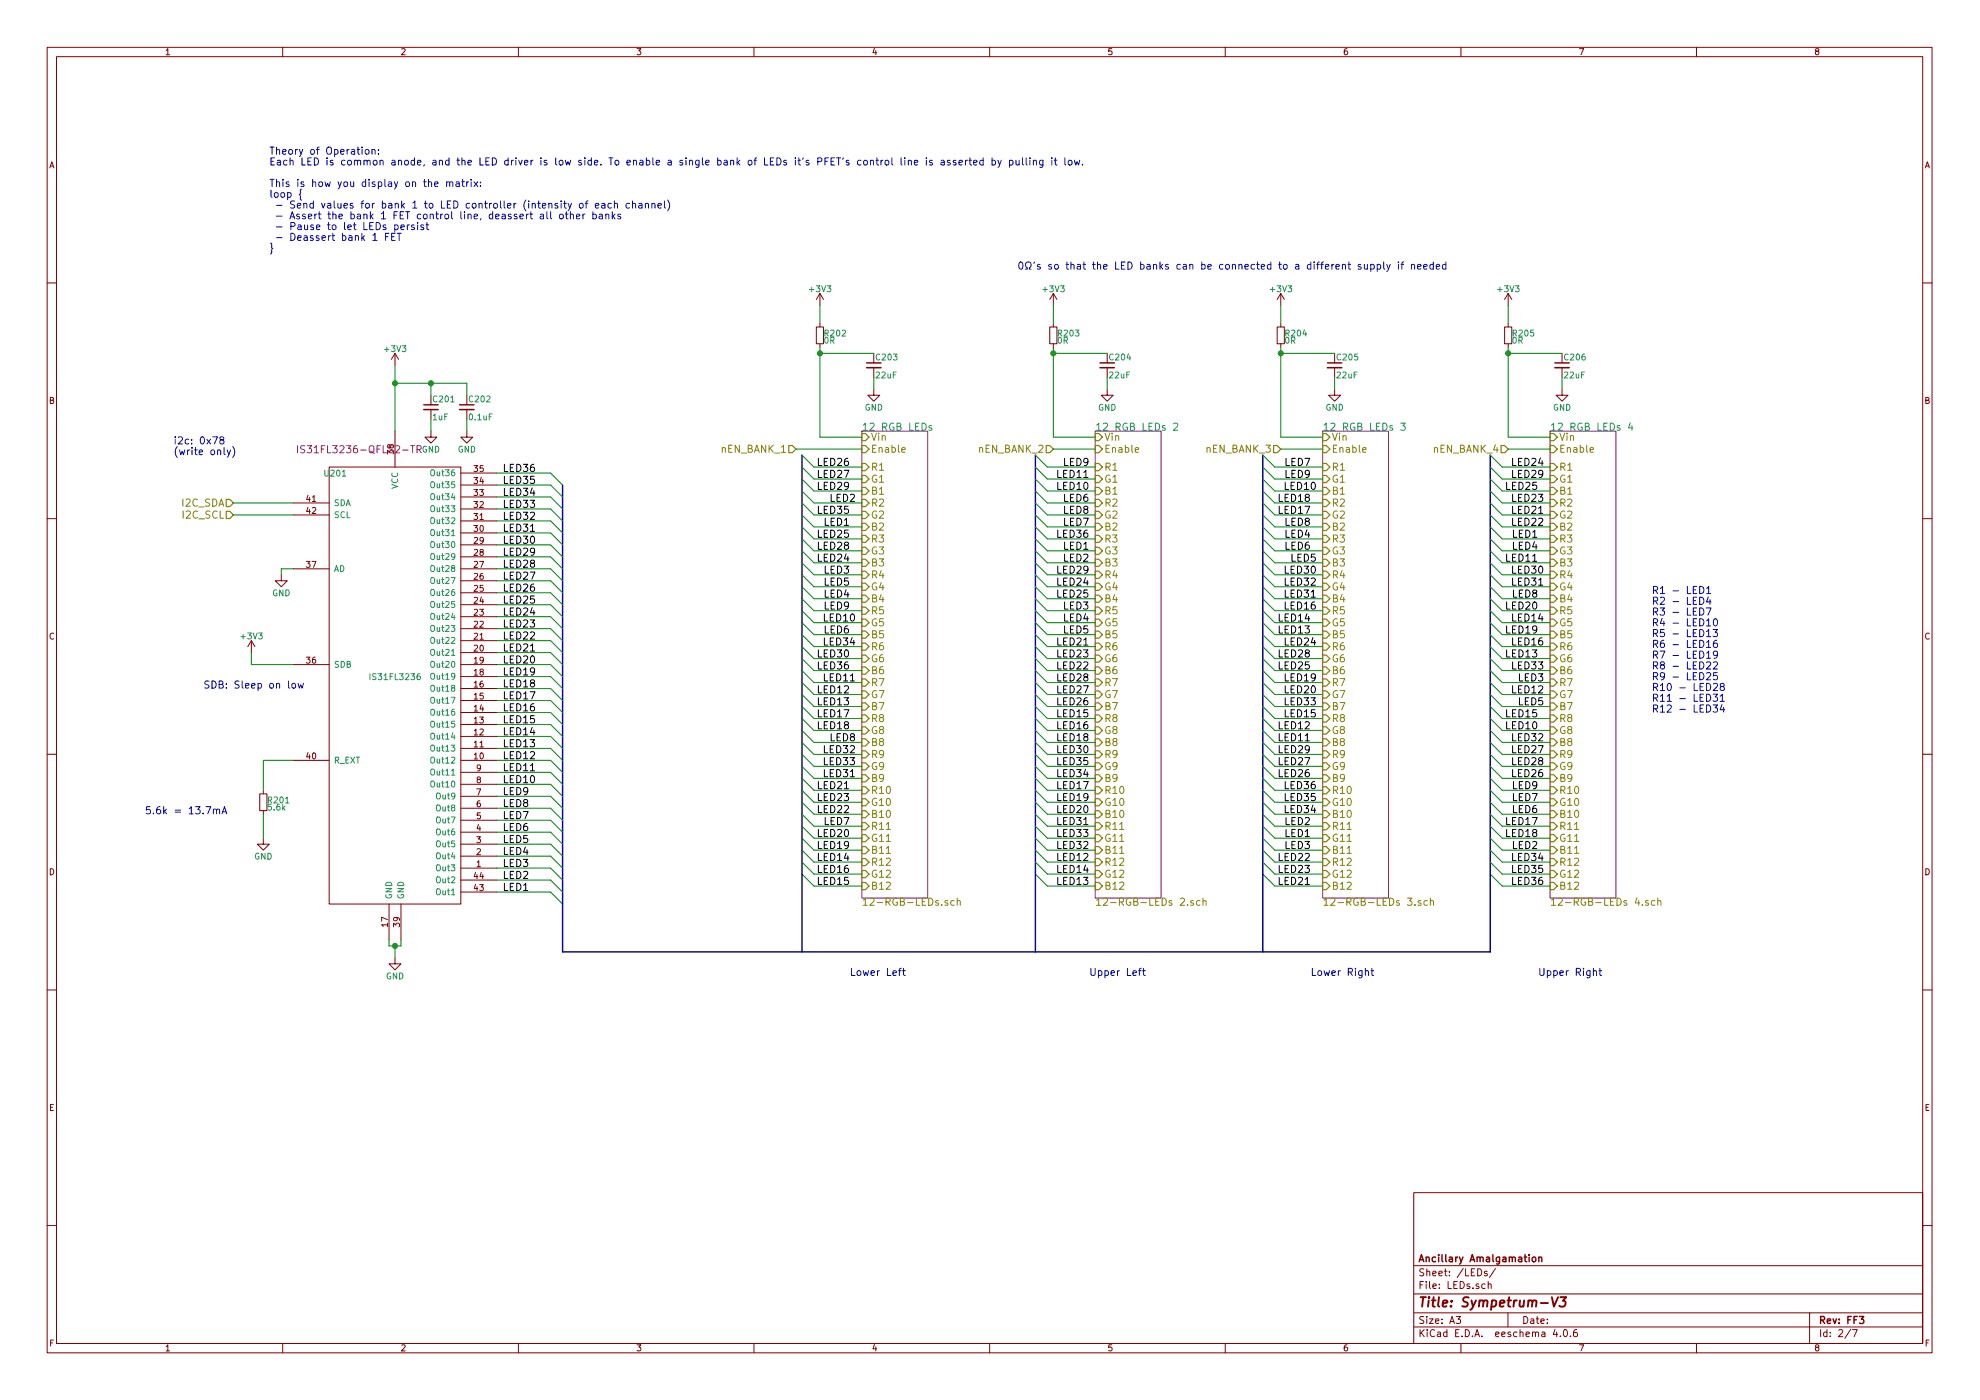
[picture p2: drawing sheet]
<svg xmlns="http://www.w3.org/2000/svg" width="420mm" height="297mm" viewBox="0 0 420 297" stroke-linecap="round" stroke-linejoin="round" font-family="sans-serif">
<g fill="none" stroke="#840000" stroke-width=".21">
<path d="M10 10h400v277h-400zM12 12h396v273.1h-396zM60 10v2M110 10v2M160 10v2M210 10v2M260 10v2M310 10v2M360 10v2M10 60h2M83.8 75l-.7 1.2M83.8 75v2.5"/>
<path d="M83.8 75l.8 1.2M173.2 69.4h1.6v3.5h-1.6zM174 62.3l-.8 1.2M174 62.3v2.5M174 68.6v.8M174 72.9v.8M174 62.3l.8 1.2M185.4 75v2M185.4 78v2M222.8 69.4h1.5v3.5h-1.5zM223.5 62.3l-.7 1.2M223.5 62.3v2.5"/>
<path d="M223.5 68.6v.8M223.5 72.9v.8M223.5 62.3l.8 1.2M234.9 75v2M234.9 78v2M271 69.4h1.5v3.5h-1.5zM271.8 62.3l-.8 1.2M271.8 62.3v2.5M271.8 68.6v.8M271.8 72.9v.8M271.8 62.3l.7 1.2M283.2 75v2"/>
<path d="M283.2 78v2M319.3 69.4h1.5v3.5h-1.5zM320 62.3l-.7 1.2M320 62.3v2.5M320 68.6v.8M320 72.9v.8M320 62.3l.8 1.2M331.5 75v2M331.5 78v2M408 60h2M69.8 99.1h28v92.7h-28zM83.8 91.5v7.6"/>
<path d="M91.4 91.5v1.2h1.3l-1.3 1.3-1.2-1.3h1.2M91.4 83.9v2M91.4 86.9v2M99.1 91.5v1.2h1.2l-1.2 1.3-1.3-1.3h1.3M99.1 83.9v2M99.1 86.9v2M185.4 82.6v1.3h1.3l-1.3 1.2-1.3-1.2h1.3M234.9 82.6v1.3h1.3l-1.3 1.2-1.2-1.2h1.2M283.2 82.6v1.3h1.3l-1.3 1.2-1.3-1.2h1.3M331.5 82.6v1.3h1.2l-1.2 1.2-1.3-1.2h1.3M10 110h2M62.2 106.7h7.6"/>
<path d="M62.2 109.3h7.6M97.8 113.1h7.6M97.8 110.5h7.6M97.8 108h7.6M97.8 105.4h7.6M97.8 102.9h7.6M97.8 100.4h7.6M97.8 118.1h7.6M97.8 115.6h7.6M408 110h2M53.3 135.9l-.7 1.3M53.3 135.9v2.6"/>
<path d="M53.3 135.9l.8 1.3M59.7 122v1.2h1.3l-1.3 1.3-1.3-1.3h1.3M62.2 120.7h7.6M97.8 138.5h7.6M97.8 135.9h7.6M97.8 133.4h7.6M97.8 130.8h7.6M97.8 128.3h7.6M97.8 125.8h7.6M97.8 123.2h7.6M97.8 120.7h7.6M62.2 141h7.6"/>
<path d="M97.8 158.8h7.6M97.8 156.2h7.6M97.8 153.7h7.6M97.8 151.2h7.6M97.8 148.6h7.6M97.8 146.1h7.6M97.8 141h7.6M97.8 143.5h7.6M10 160h2M55.1 168.4h1.5v3.6h-1.5zM55.9 177.8v1.3h1.2l-1.2 1.3-1.3-1.3h1.3M55.9 167.7v.7"/>
<path d="M55.9 172v.8M62.2 161.3h7.6M97.8 179.1h7.6M97.8 176.6h7.6M97.8 174h7.6M97.8 171.5h7.6M97.8 168.9h7.6M97.8 166.4h7.6M97.8 163.9h7.6M97.8 161.3h7.6M408 160h2M82.5 191.8v7.6"/>
<path d="M85.1 191.8v7.6M97.8 184.2h7.6M97.8 181.6h7.6M97.8 189.3h7.6M97.8 186.7h7.6M10 210h2M83.8 203.2v1.3h1.3l-1.3 1.3-1.3-1.3h1.3M408 210h2M300 253h108v32.1h-108zM10 260h2M300 278.5h108M300 274.5h108"/>
<path d="M300 268.5h108M309 279.3h.9l-.5 .6 .5 .1v.7l-.2 .1-.7-.1M315.1 272.5l-.4-.1-.3 .3 .1 .6 .2 .1 .4-.1M315.6 269.8l-.4-.1-.2 .2 .1 .2 .5 .2v.3h-.6M315.8 272.5l.2-.1 .4 .1v.9M315.8 271.9v1.5M317.3 269.1l-1.2 2M320 278.5v3M384 278.5v6.6M408 260h2M60 285.1v1.9M110 285.1v1.9"/>
<path d="M160 285.1v1.9M210 285.1v1.9M260 285.1v1.9M300 281.5h108M310 285.1v1.9M330 282l-.4 1.1h1M330.3 282.6v1M331.1 283.5v.1M331.9 282.3l.2-.2a.8 .8 0 0 1 .5 .8 .8 .8 0 0 1-.5 .7l-.4-.6zM333.2 283.5v.1M334.6 282.1l-.4 .1a1.11 1.11 0 0 0-.2 1.3l.5 .1 .2-.1v-.5l-.2-.3h-.5l-.1 .3M360 285.1v1.9"/>
<path d="M392.7 282l-1.2 2M393.1 282.1h1l-.7 1.5"/>
</g>
<path d="M183.9 77h3M233.4 77h3.1M281.7 77h3M329.9 77h3.1M89.9 85.9h3.1M97.5 85.9h3.1M325.2 266.8l.2-.1 .4 .1 .1 .6-.1 .2-.4 .1-.2-.1zM326.5 266.8l.2-.1 .4 .1 .1 .9M326.5 266.7v1M394.6 279.3h.9l-.5 .6 .4 .1v.7l-.2 .1-.6-.1" fill="none" stroke="#840000" stroke-width=".3"/>
<path d="M329.3 275.2l.4 2 .9-2M331.1 275.2h1.3l-.8 .8a.48 .48 0 0 1 .6 .4l-.2 .7-.8 .1-.3-.2" fill="none" stroke="#840000" stroke-width=".41"/>
<g fill="none" stroke="#848400" stroke-width=".25">
<path d="M167.4 94.5h.7l.8 .8-.8 .7h-.7zM182.9 94.5h.7l.8 .8-.8 .7h-.7zM182.9 92h.7l.8 .7-.8 .8h-.7zM182.9 98.3h.7l.8 .8-.8 .8h-.7zM222 94.5h.8l.7 .8-.7 .7h-.8zM232.4 94.5h.8l.7 .8-.7 .7h-.8zM232.4 92h.8l.7 .7-.7 .8h-.8zM232.4 98.3h.8l.7 .8-.7 .8h-.8zM270.3 94.5h.7l.8 .8-.8 .7h-.7zM280.7 94.5h.7l.8 .8-.8 .7h-.7zM280.7 92h.7l.8 .7-.8 .8h-.7zM280.7 98.3h.7l.8 .8-.8 .8h-.7z"/>
<path d="M318.5 94.5h.8l.7 .8-.7 .7h-.8zM328.9 94.5h.8l.8 .8-.8 .7h-.8zM328.9 92h.8l.8 .7-.8 .8h-.8zM328.9 98.3h.8l.8 .8-.8 .8h-.8zM48 106h.8l.7 .7-.7 .8h-.8zM48 108.5h.8l.7 .8-.7 .7h-.8zM182.9 100.9h.7l.8 .7-.8 .8h-.7zM182.9 103.4h.7l.8 .8-.8 .7h-.7zM182.9 106h.7l.8 .7-.8 .8h-.7zM182.9 108.5h.7l.8 .8-.8 .7h-.7zM182.9 111h.7l.8 .8-.8 .8h-.7zM182.9 113.6h.7l.8 .7-.8 .8h-.7z"/>
<path d="M182.9 116.1h.7l.8 .8-.8 .7h-.7zM182.9 118.7h.7l.8 .7-.8 .8h-.7zM232.4 100.9h.8l.7 .7-.7 .8h-.8zM232.4 103.4h.8l.7 .8-.7 .7h-.8zM232.4 106h.8l.7 .7-.7 .8h-.8zM232.4 108.5h.8l.7 .8-.7 .7h-.8zM232.4 111h.8l.7 .8-.7 .8h-.8zM232.4 113.6h.8l.7 .7-.7 .8h-.8zM232.4 116.1h.8l.7 .8-.7 .7h-.8zM232.4 118.7h.8l.7 .7-.7 .8h-.8zM280.7 100.9h.7l.8 .7-.8 .8h-.7zM280.7 103.4h.7l.8 .8-.8 .7h-.7z"/>
<path d="M280.7 106h.7l.8 .7-.8 .8h-.7zM280.7 108.5h.7l.8 .8-.8 .7h-.7zM280.7 111h.7l.8 .8-.8 .8h-.7zM280.7 113.6h.7l.8 .7-.8 .8h-.7zM280.7 116.1h.7l.8 .8-.8 .7h-.7zM280.7 118.7h.7l.8 .7-.8 .8h-.7zM328.9 100.9h.8l.8 .7-.8 .8h-.8zM328.9 103.4h.8l.8 .8-.8 .7h-.8zM328.9 106h.8l.8 .7-.8 .8h-.8zM328.9 108.5h.8l.8 .8-.8 .7h-.8zM328.9 111h.8l.8 .8-.8 .8h-.8zM328.9 113.6h.8l.8 .7-.8 .8h-.8z"/>
<path d="M328.9 116.1h.8l.8 .8-.8 .7h-.8zM328.9 118.7h.8l.8 .7-.8 .8h-.8zM182.9 121.2h.7l.8 .8-.8 .7h-.7zM182.9 123.7h.7l.8 .8-.8 .8h-.7zM182.9 126.3h.7l.8 .7-.8 .8h-.7zM182.9 128.8h.7l.8 .8-.8 .7h-.7zM182.9 131.4h.7l.8 .7-.8 .8h-.7zM182.9 133.9h.7l.8 .8-.8 .7h-.7zM182.9 136.4h.7l.8 .8-.8 .8h-.7zM182.9 139h.7l.8 .7-.8 .8h-.7zM232.4 121.2h.8l.7 .8-.7 .7h-.8zM232.4 123.7h.8l.7 .8-.7 .8h-.8z"/>
<path d="M232.4 126.3h.8l.7 .7-.7 .8h-.8zM232.4 128.8h.8l.7 .8-.7 .7h-.8zM232.4 131.4h.8l.7 .7-.7 .8h-.8zM232.4 133.9h.8l.7 .8-.7 .7h-.8zM232.4 136.4h.8l.7 .8-.7 .8h-.8zM232.4 139h.8l.7 .7-.7 .8h-.8zM280.7 121.2h.7l.8 .8-.8 .7h-.7zM280.7 123.7h.7l.8 .8-.8 .8h-.7zM280.7 126.3h.7l.8 .7-.8 .8h-.7zM280.7 128.8h.7l.8 .8-.8 .7h-.7zM280.7 131.4h.7l.8 .7-.8 .8h-.7zM280.7 133.9h.7l.8 .8-.8 .7h-.7z"/>
<path d="M280.7 136.4h.7l.8 .8-.8 .8h-.7zM280.7 139h.7l.8 .7-.8 .8h-.7zM328.9 121.2h.8l.8 .8-.8 .7h-.8zM328.9 123.7h.8l.8 .8-.8 .8h-.8zM328.9 126.3h.8l.8 .7-.8 .8h-.8zM328.9 128.8h.8l.8 .8-.8 .7h-.8zM328.9 131.4h.8l.8 .7-.8 .8h-.8zM328.9 133.9h.8l.8 .8-.8 .7h-.8zM328.9 136.4h.8l.8 .8-.8 .8h-.8zM328.9 139h.8l.8 .7-.8 .8h-.8zM182.9 141.5h.7l.8 .8-.8 .7h-.7zM182.9 144.1h.7l.8 .7-.8 .8h-.7z"/>
<path d="M182.9 146.6h.7l.8 .8-.8 .7h-.7zM182.9 149.1h.7l.8 .8-.8 .8h-.7zM182.9 151.7h.7l.8 .7-.8 .8h-.7zM182.9 154.2h.7l.8 .8-.8 .7h-.7zM182.9 156.8h.7l.8 .7-.8 .8h-.7zM182.9 159.3h.7l.8 .8-.8 .7h-.7zM232.4 141.5h.8l.7 .8-.7 .7h-.8zM232.4 144.1h.8l.7 .7-.7 .8h-.8zM232.4 146.6h.8l.7 .8-.7 .7h-.8zM232.4 149.1h.8l.7 .8-.7 .8h-.8zM232.4 151.7h.8l.7 .7-.7 .8h-.8zM232.4 154.2h.8l.7 .8-.7 .7h-.8z"/>
<path d="M232.4 156.8h.8l.7 .7-.7 .8h-.8zM232.4 159.3h.8l.7 .8-.7 .7h-.8zM280.7 141.5h.7l.8 .8-.8 .7h-.7zM280.7 144.1h.7l.8 .7-.8 .8h-.7zM280.7 146.6h.7l.8 .8-.8 .7h-.7zM280.7 149.1h.7l.8 .8-.8 .8h-.7zM280.7 151.7h.7l.8 .7-.8 .8h-.7zM280.7 154.2h.7l.8 .8-.8 .7h-.7zM280.7 156.8h.7l.8 .7-.8 .8h-.7zM280.7 159.3h.7l.8 .8-.8 .7h-.7zM328.9 141.5h.8l.8 .8-.8 .7h-.8zM328.9 144.1h.8l.8 .7-.8 .8h-.8z"/>
<path d="M328.9 146.6h.8l.8 .8-.8 .7h-.8zM328.9 149.1h.8l.8 .8-.8 .8h-.8zM328.9 151.7h.8l.8 .7-.8 .8h-.8zM328.9 154.2h.8l.8 .8-.8 .7h-.8zM328.9 156.8h.8l.8 .7-.8 .8h-.8zM328.9 159.3h.8l.8 .8-.8 .7h-.8zM182.9 161.8h.7l.8 .8-.8 .8h-.7zM182.9 164.4h.7l.8 .7-.8 .8h-.7zM182.9 166.9h.7l.8 .8-.8 .7h-.7zM182.9 169.5h.7l.8 .7-.8 .8h-.7zM182.9 172h.7l.8 .8-.8 .7h-.7zM182.9 174.5h.7l.8 .8-.8 .8h-.7z"/>
<path d="M182.9 177.1h.7l.8 .7-.8 .8h-.7zM182.9 179.6h.7l.8 .8-.8 .7h-.7zM232.4 161.8h.8l.7 .8-.7 .8h-.8zM232.4 164.4h.8l.7 .7-.7 .8h-.8zM232.4 166.9h.8l.7 .8-.7 .7h-.8zM232.4 169.5h.8l.7 .7-.7 .8h-.8zM232.4 172h.8l.7 .8-.7 .7h-.8zM232.4 174.5h.8l.7 .8-.7 .8h-.8zM232.4 177.1h.8l.7 .7-.7 .8h-.8zM232.4 179.6h.8l.7 .8-.7 .7h-.8zM280.7 161.8h.7l.8 .8-.8 .8h-.7zM280.7 164.4h.7l.8 .7-.8 .8h-.7z"/>
<path d="M280.7 166.9h.7l.8 .8-.8 .7h-.7zM280.7 169.5h.7l.8 .7-.8 .8h-.7zM280.7 172h.7l.8 .8-.8 .7h-.7zM280.7 174.5h.7l.8 .8-.8 .8h-.7zM280.7 177.1h.7l.8 .7-.8 .8h-.7zM280.7 179.6h.7l.8 .8-.8 .7h-.7zM328.9 161.8h.8l.8 .8-.8 .8h-.8zM328.9 164.4h.8l.8 .7-.8 .8h-.8zM328.9 166.9h.8l.8 .8-.8 .7h-.8zM328.9 169.5h.8l.8 .7-.8 .8h-.8zM328.9 172h.8l.8 .8-.8 .7h-.8zM328.9 174.5h.8l.8 .8-.8 .8h-.8z"/>
<path d="M328.9 177.1h.8l.8 .7-.8 .8h-.8zM328.9 179.6h.8l.8 .8-.8 .7h-.8zM182.9 182.2h.7l.8 .7-.8 .8h-.7zM182.9 184.7h.7l.8 .8-.8 .7h-.7zM182.9 187.2h.7l.8 .8-.8 .8h-.7zM232.4 182.2h.8l.7 .7-.7 .8h-.8zM232.4 184.7h.8l.7 .8-.7 .7h-.8zM232.4 187.2h.8l.7 .8-.7 .8h-.8zM280.7 182.2h.7l.8 .7-.8 .8h-.7zM280.7 184.7h.7l.8 .8-.8 .7h-.7zM280.7 187.2h.7l.8 .8-.8 .8h-.7zM328.9 182.2h.8l.8 .7-.8 .8h-.8z"/>
<path d="M328.9 184.7h.8l.8 .8-.8 .7h-.8zM328.9 187.2h.8l.8 .8-.8 .8h-.8z"/>
</g>
<g fill="none" stroke="#0000c2" stroke-width=".21">
<path d="M77.6 31.8l.4-.1 .3 .3v.4l-.3 .3-.5-.3zM78.9 31.9l.1-.1a.36 .36 0 0 1 .6 .1v.8M78.9 31.7v1M80.3 32.6v.1M80.3 31.8v.1M94.8 38.7v-.1a.36 .36 0 0 1 .6 .2v.8M94.8 38.6v1M95.4 38.8a.35 .35 0 0 1 .4-.2 .35 .35 0 0 1 .3 .2v.8M96.8 38.6h.6l.1 1M97.5 38.9l-.7 .2a.3 .3 0 0 0 .2 .5l.5-.1M98 38.6h.6M98.2 38.1v1.3l.4 .2"/>
<path d="M99 38.6v1M99.5 38.6l-.5 .3M100 38.1v.1M100 38.6v1M100.6 38.6l.8 1M101.4 38.6l-.8 1M102 39.4v.2M102 38.6v.2M194 34.5l.8-.1-.1-.3-.4-.1-.3 .2 .1 .7h.6M196.6 33.5v.1M196.6 34v1M197.8 34.1l-.3-.1-.3 .2 .1 .2 .5 .2v.3h-.6"/>
<path d="M199.7 34.1h.6l.1 .9M200.4 34.4l-.7 .1a.3 .3 0 0 0 .2 .5l.5-.1M201.6 34.1l-.4-.1-.2 .2 .1 .2 .5 .2v.3h-.6M202.8 34.1l-.3-.1-.2 .2v.2l.5 .2v.3h-.5M203.5 34.5l.7-.1v-.3l-.5-.1-.2 .2 .1 .7h.6M204.9 34v1M205.3 34l-.4 .3M205.6 34h.6M205.8 33.5v1.3l.4 .2M206.6 34.5l.7-.1v-.3l-.5-.1-.2 .2 .1 .7h.6M208.6 34.1l-.4-.1-.3 .3 .2 .6h.5M208.6 33.5v1.5"/>
<path d="M210.5 34.1l.4-.1 .4 .3-.2 .6h-.6M210.5 33.5v1.5M211.8 34l.3 1M212.5 34l-.5 1.4-.2 .1M214.2 34.1l.5-.1 .3 .3-.2 .6h-.6M214.2 34v1.5M215.6 34l.1 .9 .3 .1 .3-.1M216.3 34v1M217 33.5v1.3l.2 .2M217.8 33.5v1.3l.2 .2M218.5 33.5v.1M218.5 34v1"/>
<path d="M219.3 34.1h.1a.36 .36 0 0 1 .5 .1v.8M219.3 34v1M221.3 34v1.2l-.3 .3-.4-.1M221.3 34.1l-.4-.1-.3 .3 .1 .6h.6M223.2 33.5v.1M223.2 34v1M223.7 34h.6M223.9 33.5v1.3l.4 .2M226 33.5v1.3l.2 .2M226.8 34.1l.4-.1 .3 .3v.4l-.3 .3-.5-.3zM228 34l.3 1 .2-.7 .4 .7 .2-1M229.7 34.9v.1"/>
<path d="M64 40.1l-.3 .2v.8l-.2 .2 .2 .2v.7l.3 .3M79.1 51h.9M81.8 50.2h.5M82.5 49.5h-.7v1.5M83.1 50.2h.5M83.8 47.8l.4-.1 .3 .3-.1 .7h-.6M83.8 47.7v1.5M83.8 49.5h-.7v1.5h.7M84.3 49.5h.8M84.7 49.5v1.5M85.1 48.2l.7-.1-.1-.3-.4-.1-.2 .2v.8h.6M86.4 47.7v1"/>
<path d="M86.9 47.7l-.5 .3M87.9 47.8l-.4-.1-.2 .2 .1 .2 .5 .2v.4h-.6M88.6 47.7v1M89.9 47.8l-.4-.1-.2 .2 .1 .2 .5 .2v.4h-.6M90.4 47.7h.6M90.6 47.2v1.3l.4 .2M116.1 44.9v1.3l.2 .2M116.8 44.9v1.3l.3 .2M118.8 45.6l.2-.2 .5 .2v.6l-.1 .2h-.4l-.2-.1zM120.2 44.9v1.3l.3 .2M121 45.6l.1-.1a.36 .36 0 0 1 .6 .2v.7M121 44.9v1.5"/>
<path d="M122.3 45.9l.8-.1-.1-.3-.4-.1-.3 .3 .1 .7h.6M123 43.3l.2-.2 .5 .2v.6l-.1 .2-.4 .1-.2-.2zM123.7 45.4v1M124.1 45.4l-.4 .3M124.2 43.1h.6M124.8 42.6l-.4 .3v1.3M125.8 45.5l.4-.1 .3 .3-.1 .7h-.6M125.8 44.9v1.5M126.3 43.6l.8-.1-.1-.3-.4-.1-.3 .3 .1 .7h.6M127.2 45.5h.6v.9M127.7 43.2h.6l.1 1M127.8 45.8l-.6 .1a.3 .3 0 0 0 .1 .5h.5"/>
<path d="M128.4 43.5l-.7 .1a.32 .32 0 0 0 .2 .6l.5-.1M128.5 45.6l.1-.1a.36 .36 0 0 1 .6 .2v.7M128.5 45.4v1M129.7 43.2l-.4-.1-.3 .3 .2 .7h.5M129.9 44.9v1.5M130.1 45.9l.4 .5M130.4 43.3l.1-.1a.36 .36 0 0 1 .5 .2v.8M130.4 42.6v1.6M130.5 45.4l-.6 .6M131.7 45.5l-.4-.1-.2 .3 .1 .2 .5 .1v.4h-.6M133.6 43.2l-.5-.1-.3 .3 .2 .7h.6M134.2 43.3l.1-.1a.36 .36 0 0 1 .6 .2v.8"/>
<path d="M134.2 42.6v1.6M135.6 43.2h.6v1M136.2 43.5l-.6 .1a.3 .3 0 0 0 .1 .6l.5-.1M137 43.3v-.1a.36 .36 0 0 1 .6 .2v.8M137 43.1v1.1M138.3 43.3l.1-.1a.36 .36 0 0 1 .6 .2v.8M138.3 43.1v1.1M139.6 43.6l.8-.1-.1-.3-.4-.1-.3 .3 .1 .7h.6M141 42.6v1.4l.2 .2M141.7 42.4a1.75 1.75 0 0 1 0 2.3M286 56.1h.6M286.2 55.6v1.3l.4 .2"/>
<path d="M288.8 56.2l-.4-.1-.2 .2 .1 .2 .5 .2v.3h-.6M289.5 56.1l.1 .9 .3 .1 .3-.1M290.2 56.1v1M290.9 56.2l.4-.1 .3 .3-.1 .6h-.6M290.9 56.1v1.5M292.3 56.2l.4-.1 .3 .3-.2 .6h-.5M292.3 56.1v1.5M293.6 55.6v1.3l.3 .2M294.3 56.1l.3 1M295 56.1l-.5 1.4-.2 .1M296.7 55.6v.1M296.7 56.1v1"/>
<path d="M297.3 56.1h.6M297.9 55.6l-.4 .2v1.3M299.5 56.2h.1a.36 .36 0 0 1 .6 .1v.8M299.5 56.1v1M300.8 56.6l.7-.1v-.3l-.5-.1-.2 .2 .1 .7h.6M302.1 56.6l.7-.1v-.3l-.5-.1-.2 .2 .1 .7h.6M304.1 56.2l-.4-.1-.3 .3 .2 .6h.5M304.1 55.6v1.5M304.8 56.6l.7-.1-.1-.3-.4-.1-.2 .2 .1 .7h.5M306.8 56.2l-.4-.1-.3 .3 .1 .6h.6M306.8 55.6v1.5M45.1 92.7h1.1l-.7 1.5"/>
<path d="M46.9 93.3l-.3-.3 .1-.2 .2-.1h.5l.1 .3-.1 .2-.6 .2-.2 .2v.3l.3 .3h.3l.3-.3v-.3l-.3-.3M48.2 95.5l.4 1M48.9 95.5l-.5 1.3-.2 .2M49.4 94.8a1.75 1.75 0 0 1 0 2.3M360.7 124.4a.77 .77 0 0 1 .9 .8 .77 .77 0 0 1-.9 .7zM360.7 126.7a.77 .77 0 0 1 .9 .8 .77 .77 0 0 1-.9 .7zM360.7 129a.77 .77 0 0 1 .9 .8 .77 .77 0 0 1-.9 .7zM362.1 129h1l-.7 1.5M362.1 124.9l.5-.5v1.5M362.1 131.7l.5-.4v1.5M362.1 134l.5-.4v1.5M362.1 136.3l.5-.4v1.5"/>
<path d="M362.1 138.6l.5-.5v1.6M362.1 125.9h.9M362.1 132.8h.9M362.1 135.1h.9M362.1 137.4h.9M362.1 139.7h.9M362.5 126.6l-.4 1.1h1M362.9 127.2v1M363.5 133.6h1l-.5 .5 .5 .3-.1 .5-.2 .2-.7-.2M363.7 131.4l.3-.1a.81 .81 0 0 1 .5 .7 .81 .81 0 0 1-.5 .8l-.3-.1-.1-.5zM364.3 135.9h-.4a.99 .99 0 0 0 0 1.5l.5-.2 .1-.5-.3-.3h-.3l-.3 .3M364.5 138.8l-.3 .3h-.3l-.3-.3 .1-.5 .5-.2a.96 .96 0 0 1-.2 1.6h-.3"/>
<path d="M62 145.1l.2-.1 .5 .1v.6l-.1 .2-.4 .1-.2-.1zM63.2 145l.3 1 .3-.7 .3 .7 .3-1M362.1 140.6l.6-.2 .3 .5-.9 1h.9M362.1 142.9l.6-.2 .3 .4-.9 1.1h.9M363.5 147.3h1l-.5 .6 .5 .2-.1 .6-.2 .1-.7-.1M363.5 149.6h1l-.5 .6 .5 .2-.1 .5-.2 .2-.7-.2M363.6 140.6l.6-.2 .3 .5-1 1h1M363.6 145.1l.6-.1 .3 .4-1 1.1h1M364.4 142.7h-.7l-.1 .7 .2-.1 .5 .1 .2 .6-.3 .2-.6-.1M365 147.7l.5-.4v1.5M365 148.8h.9M365.3 145.7l-.3-.3 .1-.3 .2-.1 .5 .1 .1 .2-.1 .2-.6 .2-.2 .2v.3l.3 .3h.3l.3-.3v-.3l-.3-.2"/>
<path d="M365.4 149.5l-.4 1.1h1M365.8 150.1v1M31.9 171.2h-.8l-.1 .7 .3-.2 .5 .1 .1 .6-.3 .3-.6-.2M32.6 172.5v.2M34 171.2h-.5a.99 .99 0 0 0 0 1.5l.5-.2 .1-.5-.3-.3h-.3l-.3 .3M190.7 206h.5M191.2 205.4l-.3 .3v1.3M191.5 206h.6M191.7 205.4v1.4l.4 .2M241.6 206h.6M242.2 205.4l-.4 .3v1.3M242.4 206h.6"/>
<path d="M242.6 205.4v1.4l.4 .2M289.7 206.1l.1-.1a.36 .36 0 0 1 .6 .2v.8M290.9 206h.6M291.1 205.4v1.4l.4 .2M338.1 206.1l.1-.1a.36 .36 0 0 1 .6 .2v.8M339.3 206h.6M339.5 205.4v1.4l.4 .2"/>
</g>
<path d="M183.9 78h3M233.4 78h3.1M281.7 78h3M329.9 78h3.1M89.9 86.9h3.1M97.5 86.9h3.1" fill="none" stroke="#840000" stroke-width=".33"/>
<path d="M63.1 94.6v1.5M64.7 94.6h-.6l-.3 .3 .1 .3 .7 .3v.4l-.2 .2-.6-.1M88.5 95.4l.7-.1 .2-.2-.1-.4-.2-.1h-.6v1.5M88.9 95.4l.5 .7M182.9 91.5h13.9v99h-13.9zM232.4 91.5h14v99h-14zM280.7 91.5h13.9v99h-13.9zM328.9 91.5h14v99h-14z" fill="none" stroke="#840084" stroke-width=".21"/>
<path d="M197.7 90.4l-.4-.1-.2 .2 .1 .2 .5 .2v.3h-.6M249 89.9l.6-.1 .3 .4-.9 1.1h.9M297.3 89.8h.9l-.5 .6 .5 .2-.1 .5-.2 .2-.6-.2M345.9 89.7l-.3 1.1h.9M346.3 90.3v1M89.1 142.9l-.4 .1-.2 .2v.8l.2 .2 .5-.1-.1-.6-.4-.1-.2 .2" fill="none" stroke="#008484" stroke-width=".21"/>
<g fill="none" stroke="#848400" stroke-width=".21">
<path d="M191.4 95.5l.7-.2-.1-.3h-.4l-.2 .2v.7h.6M240.9 95.5l.7-.2v-.3h-.5l-.2 .2 .1 .7h.6M289.2 95.5l.7-.2-.1-.3h-.4l-.2 .2v.7h.6M337.4 95.5l.8-.2-.1-.3h-.5l-.2 .2 .1 .7h.6M188.1 181.1h.9M201.1 191.1h-.4l-.2 .2 .1 .2 .5 .2v.3h-.6M202.5 191.1h-.4l-.3 .3 .1 .6h.6M203.1 191.2l.1-.1a.36 .36 0 0 1 .6 .2v.8M203.1 190.6v1.5M237.6 181.1h.9M253.2 191.1h-.3l-.2 .2v.2l.5 .2v.3h-.5M254.6 191.1h-.4l-.3 .3 .2 .6h.5"/>
<path d="M255.3 191.2v-.1a.36 .36 0 0 1 .6 .2v.8M255.3 190.6v1.5M285.9 181.1h.8M301.5 191.1h-.4l-.2 .2 .1 .2 .5 .2v.3h-.6M302.9 191.1h-.4l-.3 .3 .1 .6h.6M303.5 191.2l.1-.1a.36 .36 0 0 1 .6 .2v.8M303.5 190.6v1.5M334.1 181.1h.9M349.8 191.1h-.4l-.2 .2v.2l.6 .2v.3h-.6M351.2 191.1h-.5l-.3 .3 .2 .6h.6M351.8 191.2l.1-.1a.36 .36 0 0 1 .6 .2v.8M351.8 190.6v1.5"/>
</g>
<g fill="none" stroke="#008400" stroke-width=".21">
<path d="M83.8 77.5v14M174 75h11.4M174 64.8v3.8M174 73.7v19h8.9M223.5 75h11.4M223.5 73.7v19h8.9M223.5 64.8v3.8M271.8 75h11.4M271.8 73.7v19h8.9M271.8 64.8v3.8M320 75h11.5M320 73.7v19h8.9"/>
<path d="M320 64.8v3.8M83.8 81.3h15.3v2.6M91.4 81.3v2.6M91.4 88.9v2.6M99.1 88.9v2.6M168.9 95.3h14M170.2 99.1l2.5 2.5h10.2M170.2 96.6l2.5 2.5h10.2M185.4 80v2.6M219.7 99.1l2.5 2.5h10.2M219.7 96.6l2.5 2.5h10.2M223.5 95.3h8.9"/>
<path d="M234.9 80v2.6M268 99.1l2.5 2.5h10.2M268 96.6l2.5 2.5h10.2M271.8 95.3h8.9M283.2 80v2.6M316.2 99.1l2.6 2.5h10.1M316.2 96.6l2.6 2.5h10.1M320 95.3h8.9M331.5 80v2.6M49.5 106.7h12.7M49.5 109.3h12.7M105.4 100.4h11.4l2.6 2.5"/>
<path d="M105.4 102.9h11.4l2.6 2.5M105.4 118.1h11.4l2.6 2.6M105.4 115.6h11.4l2.6 2.5M105.4 113.1h11.4l2.6 2.5M105.4 110.5h11.4l2.6 2.6M105.4 108h11.4l2.6 2.5M105.4 105.4h11.4l2.6 2.6M170.2 104.2l2.5 2.5h10.2M170.2 106.7l2.5 2.6h10.2M170.2 119.4l2.5 2.6h10.2M170.2 116.9l2.5 2.5h10.2M170.2 114.3l2.5 2.6h10.2"/>
<path d="M170.2 111.8l2.5 2.5h10.2M170.2 109.3l2.5 2.5h10.2M170.2 101.6l2.5 2.6h10.2M219.7 104.2l2.5 2.5h10.2M219.7 106.7l2.5 2.6h10.2M219.7 119.4l2.5 2.6h10.2M219.7 116.9l2.5 2.5h10.2M219.7 114.3l2.5 2.6h10.2M219.7 111.8l2.5 2.5h10.2M219.7 109.3l2.5 2.5h10.2M219.7 101.6l2.5 2.6h10.2M268 104.2l2.5 2.5h10.2"/>
<path d="M268 106.7l2.5 2.6h10.2M268 119.4l2.5 2.6h10.2M268 116.9l2.5 2.5h10.2M268 114.3l2.5 2.6h10.2M268 111.8l2.5 2.5h10.2M268 109.3l2.5 2.5h10.2M268 101.6l2.5 2.6h10.2M316.2 104.2l2.6 2.5h10.1M316.2 106.7l2.6 2.6h10.1M316.2 119.4l2.6 2.6h10.1M316.2 116.9l2.6 2.5h10.1M316.2 114.3l2.6 2.6h10.1"/>
<path d="M316.2 111.8l2.6 2.5h10.1M316.2 109.3l2.6 2.5h10.1M316.2 101.6l2.6 2.6h10.1M53.3 138.5v2.5h8.9M62.2 120.7h-2.5v1.3M105.4 120.7h11.4l2.6 2.5M105.4 138.5h11.4l2.6 2.5M105.4 135.9h11.4l2.6 2.6M105.4 133.4h11.4l2.6 2.5M105.4 130.8h11.4l2.6 2.6M105.4 128.3h11.4l2.6 2.5M105.4 125.8h11.4l2.6 2.5"/>
<path d="M105.4 123.2h11.4l2.6 2.6M170.2 139.7l2.5 2.6h10.2M170.2 137.2l2.5 2.5h10.2M170.2 134.7l2.5 2.5h10.2M170.2 132.1l2.5 2.6h10.2M170.2 129.6l2.5 2.5h10.2M170.2 127l2.5 2.6h10.2M170.2 124.5l2.5 2.5h10.2M170.2 122l2.5 2.5h10.2M219.7 139.7l2.5 2.6h10.2M219.7 137.2l2.5 2.5h10.2M219.7 134.7l2.5 2.5h10.2"/>
<path d="M219.7 132.1l2.5 2.6h10.2M219.7 129.6l2.5 2.5h10.2M219.7 127l2.5 2.6h10.2M219.7 124.5l2.5 2.5h10.2M219.7 122l2.5 2.5h10.2M268 139.7l2.5 2.6h10.2M268 137.2l2.5 2.5h10.2M268 134.7l2.5 2.5h10.2M268 132.1l2.5 2.6h10.2M268 129.6l2.5 2.5h10.2M268 127l2.5 2.6h10.2M268 124.5l2.5 2.5h10.2"/>
<path d="M268 122l2.5 2.5h10.2M316.2 139.7l2.6 2.6h10.1M316.2 137.2l2.6 2.5h10.1M316.2 134.7l2.6 2.5h10.1M316.2 132.1l2.6 2.6h10.1M316.2 129.6l2.6 2.5h10.1M316.2 127l2.6 2.6h10.1M316.2 124.5l2.6 2.5h10.1M316.2 122l2.6 2.5h10.1M105.4 141h11.4l2.6 2.5M105.4 158.8h11.4l2.6 2.5M105.4 156.2h11.4l2.6 2.6"/>
<path d="M105.4 153.7h11.4l2.6 2.5M105.4 151.2h11.4l2.6 2.5M105.4 148.6h11.4l2.6 2.6M105.4 146.1h11.4l2.6 2.5M105.4 143.5h11.4l2.6 2.6M170.2 157.5l2.5 2.6h10.2M170.2 155l2.5 2.5h10.2M170.2 152.4l2.5 2.6h10.2M170.2 149.9l2.5 2.5h10.2M170.2 147.4l2.5 2.5h10.2M170.2 144.8l2.5 2.6h10.2M170.2 142.3l2.5 2.5h10.2"/>
<path d="M219.7 157.5l2.5 2.6h10.2M219.7 155l2.5 2.5h10.2M219.7 152.4l2.5 2.6h10.2M219.7 149.9l2.5 2.5h10.2M219.7 147.4l2.5 2.5h10.2M219.7 144.8l2.5 2.6h10.2M219.7 142.3l2.5 2.5h10.2M268 157.5l2.5 2.6h10.2M268 155l2.5 2.5h10.2M268 152.4l2.5 2.6h10.2M268 149.9l2.5 2.5h10.2M268 147.4l2.5 2.5h10.2"/>
<path d="M268 144.8l2.5 2.6h10.2M268 142.3l2.5 2.5h10.2M316.2 157.5l2.6 2.6h10.1M316.2 155l2.6 2.5h10.1M316.2 152.4l2.6 2.6h10.1M316.2 149.9l2.6 2.5h10.1M316.2 147.4l2.6 2.5h10.1M316.2 144.8l2.6 2.6h10.1M316.2 142.3l2.6 2.5h10.1M55.9 172.8v5M62.2 161.3h-6.3v6.4M105.4 161.3h11.4l2.6 2.6"/>
<path d="M105.4 179.1h11.4l2.6 2.5M105.4 176.6h11.4l2.6 2.5M105.4 174h11.4l2.6 2.6M105.4 171.5h11.4l2.6 2.5M105.4 168.9h11.4l2.6 2.6M105.4 166.4h11.4l2.6 2.5M105.4 163.9h11.4l2.6 2.5M170.2 177.8l2.5 2.6h10.2M170.2 175.3l2.5 2.5h10.2M170.2 172.8l2.5 2.5h10.2M170.2 170.2l2.5 2.6h10.2M170.2 167.7l2.5 2.5h10.2"/>
<path d="M170.2 165.1l2.5 2.6h10.2M170.2 162.6l2.5 2.5h10.2M170.2 160.1l2.5 2.5h10.2M219.7 177.8l2.5 2.6h10.2M219.7 175.3l2.5 2.5h10.2M219.7 172.8l2.5 2.5h10.2M219.7 170.2l2.5 2.6h10.2M219.7 167.7l2.5 2.5h10.2M219.7 165.1l2.5 2.6h10.2M219.7 162.6l2.5 2.5h10.2M219.7 160.1l2.5 2.5h10.2M268 177.8l2.5 2.6h10.2"/>
<path d="M268 175.3l2.5 2.5h10.2M268 172.8l2.5 2.5h10.2M268 170.2l2.5 2.6h10.2M268 167.7l2.5 2.5h10.2M268 165.1l2.5 2.6h10.2M268 162.6l2.5 2.5h10.2M268 160.1l2.5 2.5h10.2M316.2 177.8l2.6 2.6h10.1M316.2 175.3l2.6 2.5h10.1M316.2 172.8l2.6 2.5h10.1M316.2 170.2l2.6 2.6h10.1M316.2 167.7l2.6 2.5h10.1"/>
<path d="M316.2 165.1l2.6 2.6h10.1M316.2 162.6l2.6 2.5h10.1M316.2 160.1l2.6 2.5h10.1M82.5 199.4v1.3h2.6v-1.3M105.4 189.3h11.4l2.6 2.5M105.4 186.7h11.4l2.6 2.6M105.4 184.2h11.4l2.6 2.5M105.4 181.6h11.4l2.6 2.6M170.2 185.5l2.5 2.5h10.2M170.2 182.9l2.5 2.6h10.2M170.2 180.4l2.5 2.5h10.2M219.7 185.5l2.5 2.5h10.2"/>
<path d="M219.7 182.9l2.5 2.6h10.2M219.7 180.4l2.5 2.5h10.2M268 185.5l2.5 2.5h10.2M268 182.9l2.5 2.6h10.2M268 180.4l2.5 2.5h10.2M316.2 185.5l2.6 2.5h10.1M316.2 182.9l2.6 2.6h10.1M316.2 180.4l2.6 2.5h10.1M83.8 200.7v2.5"/>
</g>
<g fill="#008400" stroke="#008400" stroke-width=".25">
<circle cx="83.8" cy="200.7" r=".51"/>
<circle cx="83.8" cy="81.3" r=".51"/>
<circle cx="91.4" cy="81.3" r=".51"/>
<circle cx="174" cy="75" r=".51"/>
<circle cx="223.5" cy="75" r=".51"/>
<circle cx="271.8" cy="75" r=".51"/>
<circle cx="320" cy="75" r=".51"/>
</g>
<path d="M170.2 96.6v105.4M219.7 96.6v105.4M268 96.6v105.4M316.2 96.6v105.4h-196.8v-99.1" fill="none" stroke="#000084" stroke-width=".3"/>
<text font-size="2.8" fill="#840000" x="301" y="277.3">Title: Sympetrum-V3</text>
<g font-size="2.1" fill="#0000c2">
<text x="57.1" y="32.8">Theory of Operation:</text>
<text x="57.1" y="35.1">Each LED is common anode, and the LED driver is low side. To enable a single bank of LEDs it's PFET's control line is asserted by pulling it low.</text>
<text x="57.1" y="39.7">This is how you display on the matrix:</text>
<text x="57.1" y="41.9">loop {</text>
<text x="57.7" y="44.2">- Send values for bank 1 to LED controller (intensity of each channel)</text>
<text x="57.7" y="46.5">- Assert the bank 1 FET control line, deassert all other banks</text>
<text x="57.1" y="53.4">}</text>
<text x="57.7" y="48.8">- Pause to let LEDs persist</text>
<text x="57.7" y="51.1">- Deassert bank 1 FET</text>
<text x="215.9" y="57.2">0's so that the LED banks can be connected to a different supply if needed</text>
<text x="36.8" y="94.3">i2c: 0x78</text>
<text x="36.8" y="96.6">(write only)</text>
<text x="350.5" y="126">R1 - LED1</text>
<text x="350.5" y="128.3">R2 - LED4</text>
<text x="350.5" y="130.6">R3 - LED7</text>
<text x="350.5" y="132.9">R4 - LED10</text>
<text x="350.5" y="135.2">R5 - LED13</text>
<text x="350.5" y="137.5">R6 - LED16</text>
<text x="350.5" y="139.7">R7 - LED19</text>
<text x="350.5" y="142">R8 - LED22</text>
<text x="43.2" y="146.1">SDB: Sleep on low</text>
<text x="350.5" y="144.3">R9 - LED25</text>
<text x="350.5" y="146.6">R10 - LED28</text>
<text x="350.5" y="148.9">R11 - LED31</text>
<text x="350.5" y="151.2">R12 - LED34</text>
<text x="34.2" y="172.8">5.6k = 13.7mA</text>
<text x="180.3" y="207">Lower Left</text>
<text x="231.1" y="207">Upper Left</text>
<text x="278.1" y="207">Lower Right</text>
<text x="326.4" y="207">Upper Right</text>
</g>
<g font-size="2.1" fill="#008484">
<text x="182.9" y="91.4">12 RGB LEDs</text>
<text x="232.4" y="91.4">12 RGB LEDs 2</text>
<text x="280.7" y="91.4">12 RGB LEDs 3</text>
<text x="328.9" y="91.4">12 RGB LEDs 4</text>
</g>
<g font-size="2.1" fill="#848400">
<text x="184.8" y="93.5">Vin</text>
<text x="234.3" y="93.5">Vin</text>
<text x="282.6" y="93.5">Vin</text>
<text x="330.9" y="93.5">Vin</text>
<text x="153.1" y="96">nEN_BANK_1</text>
<text x="184.8" y="96">Enable</text>
<text x="184.8" y="99.9">R1</text>
<text x="207.7" y="96">nEN_BANK_2</text>
<text x="234.3" y="96">Enable</text>
<text x="234.3" y="99.9">R1</text>
<text x="255.9" y="96">nEN_BANK_3</text>
<text x="282.6" y="96">Enable</text>
<text x="282.6" y="99.9">R1</text>
<text x="304.2" y="96">nEN_BANK_4</text>
<text x="330.9" y="96">Enable</text>
<text x="330.9" y="99.9">R1</text>
<text x="38.6" y="107.5">I2C_SDA</text>
<text x="184.8" y="102.4">G1</text>
<text x="184.8" y="104.9">B1</text>
<text x="184.8" y="107.5">R2</text>
<text x="234.3" y="102.4">G1</text>
<text x="234.3" y="104.9">B1</text>
<text x="234.3" y="107.5">R2</text>
<text x="282.6" y="102.4">G1</text>
<text x="282.6" y="104.9">B1</text>
<text x="282.6" y="107.5">R2</text>
<text x="330.9" y="102.4">G1</text>
<text x="330.9" y="104.9">B1</text>
<text x="330.9" y="107.5">R2</text>
<text x="38.9" y="110">I2C_SCL</text>
<text x="184.8" y="110">G2</text>
<text x="184.8" y="112.6">B2</text>
<text x="234.3" y="110">G2</text>
<text x="234.3" y="112.6">B2</text>
<text x="282.6" y="110">G2</text>
<text x="282.6" y="112.6">B2</text>
<text x="330.9" y="110">G2</text>
<text x="330.9" y="112.6">B2</text>
<text x="184.8" y="115.1">R3</text>
<text x="184.8" y="117.6">G3</text>
<text x="234.3" y="115.1">R3</text>
<text x="234.3" y="117.6">G3</text>
<text x="282.6" y="115.1">R3</text>
<text x="282.6" y="117.6">G3</text>
<text x="330.9" y="115.1">R3</text>
<text x="330.9" y="117.6">G3</text>
<text x="184.8" y="120.2">B3</text>
<text x="184.8" y="122.7">R4</text>
<text x="184.8" y="125.3">G4</text>
<text x="234.3" y="120.2">B3</text>
<text x="234.3" y="122.7">R4</text>
<text x="234.3" y="125.3">G4</text>
<text x="282.6" y="120.2">B3</text>
<text x="282.6" y="122.7">R4</text>
<text x="282.6" y="125.3">G4</text>
<text x="330.9" y="120.2">B3</text>
<text x="330.9" y="122.7">R4</text>
<text x="330.9" y="125.3">G4</text>
<text x="184.8" y="127.8">B4</text>
<text x="184.8" y="130.3">R5</text>
<text x="234.3" y="127.8">B4</text>
<text x="234.3" y="130.3">R5</text>
<text x="282.6" y="127.8">B4</text>
<text x="282.6" y="130.3">R5</text>
<text x="330.9" y="127.8">B4</text>
<text x="330.9" y="130.3">R5</text>
<text x="184.8" y="132.9">G5</text>
<text x="184.8" y="135.4">B5</text>
<text x="184.8" y="138">R6</text>
<text x="234.3" y="132.9">G5</text>
<text x="234.3" y="135.4">B5</text>
<text x="234.3" y="138">R6</text>
<text x="282.6" y="132.9">G5</text>
<text x="282.6" y="135.4">B5</text>
<text x="282.6" y="138">R6</text>
<text x="330.9" y="132.9">G5</text>
<text x="330.9" y="135.4">B5</text>
<text x="330.9" y="138">R6</text>
<text x="184.8" y="140.5">G6</text>
<text x="184.8" y="143">B6</text>
<text x="234.3" y="140.5">G6</text>
<text x="234.3" y="143">B6</text>
<text x="282.6" y="140.5">G6</text>
<text x="282.6" y="143">B6</text>
<text x="330.9" y="140.5">G6</text>
<text x="330.9" y="143">B6</text>
<text x="184.8" y="145.6">R7</text>
<text x="184.8" y="148.1">G7</text>
<text x="234.3" y="145.6">R7</text>
<text x="234.3" y="148.1">G7</text>
<text x="282.6" y="145.6">R7</text>
<text x="282.6" y="148.1">G7</text>
<text x="330.9" y="145.6">R7</text>
<text x="330.9" y="148.1">G7</text>
<text x="184.8" y="150.7">B7</text>
<text x="184.8" y="153.2">R8</text>
<text x="184.8" y="155.7">G8</text>
<text x="234.3" y="150.7">B7</text>
<text x="234.3" y="153.2">R8</text>
<text x="234.3" y="155.7">G8</text>
<text x="282.6" y="150.7">B7</text>
<text x="282.6" y="153.2">R8</text>
<text x="282.6" y="155.7">G8</text>
<text x="330.9" y="150.7">B7</text>
<text x="330.9" y="153.2">R8</text>
<text x="330.9" y="155.7">G8</text>
<text x="184.8" y="158.3">B8</text>
<text x="184.8" y="160.8">R9</text>
<text x="234.3" y="158.3">B8</text>
<text x="234.3" y="160.8">R9</text>
<text x="282.6" y="158.3">B8</text>
<text x="282.6" y="160.8">R9</text>
<text x="330.9" y="158.3">B8</text>
<text x="330.9" y="160.8">R9</text>
<text x="184.8" y="163.4">G9</text>
<text x="184.8" y="165.9">B9</text>
<text x="234.3" y="163.4">G9</text>
<text x="234.3" y="165.9">B9</text>
<text x="282.6" y="163.4">G9</text>
<text x="282.6" y="165.9">B9</text>
<text x="330.9" y="163.4">G9</text>
<text x="330.9" y="165.9">B9</text>
<text x="184.8" y="168.4">R10</text>
<text x="184.8" y="171">G10</text>
<text x="184.8" y="173.5">B10</text>
<text x="234.3" y="168.4">R10</text>
<text x="234.3" y="171">G10</text>
<text x="234.3" y="173.5">B10</text>
<text x="282.6" y="168.4">R10</text>
<text x="282.6" y="171">G10</text>
<text x="282.6" y="173.5">B10</text>
<text x="330.9" y="168.4">R10</text>
<text x="330.9" y="171">G10</text>
<text x="330.9" y="173.5">B10</text>
<text x="184.8" y="176.1">R11</text>
<text x="184.8" y="178.6">G11</text>
<text x="234.3" y="176.1">R11</text>
<text x="234.3" y="178.6">G11</text>
<text x="282.6" y="176.1">R11</text>
<text x="282.6" y="178.6">G11</text>
<text x="330.9" y="176.1">R11</text>
<text x="330.9" y="178.6">G11</text>
<text x="184.8" y="181.1">B11</text>
<text x="184.8" y="183.7">R12</text>
<text x="234.3" y="181.1">B11</text>
<text x="234.3" y="183.7">R12</text>
<text x="282.6" y="181.1">B11</text>
<text x="282.6" y="183.7">R12</text>
<text x="330.9" y="181.1">B11</text>
<text x="330.9" y="183.7">R12</text>
<text x="184.8" y="186.2">G12</text>
<text x="184.8" y="188.8">B12</text>
<text x="234.3" y="186.2">G12</text>
<text x="234.3" y="188.8">B12</text>
<text x="282.6" y="186.2">G12</text>
<text x="282.6" y="188.8">B12</text>
<text x="330.9" y="186.2">G12</text>
<text x="330.9" y="188.8">B12</text>
<text x="182.9" y="192.2">12-RGB-LEDs.sch</text>
<text x="232.4" y="192.2">12-RGB-LEDs 2.sch</text>
<text x="280.7" y="192.2">12-RGB-LEDs 3.sch</text>
<text x="328.9" y="192.2">12-RGB-LEDs 4.sch</text>
</g>
<text font-size="2.1" fill="#840084" x="64.8" y="96.2">IS31FL3236-QFLS2-TR</text>
<g font-size="2.1">
<text x="106.7" y="100.1">LED36</text>
<text x="173.7" y="101.4">LED27</text>
<text x="173.7" y="98.8">LED26</text>
<text x="224.5" y="101.4">LED11</text>
<text x="225.7" y="98.8">LED9</text>
<text x="272.7" y="101.4">LED9</text>
<text x="272.7" y="98.8">LED7</text>
<text x="321.1" y="101.4">LED29</text>
<text x="321.1" y="98.8">LED24</text>
<text x="106.7" y="102.7">LED35</text>
<text x="106.7" y="107.7">LED33</text>
<text x="106.7" y="105.2">LED34</text>
<text x="173.7" y="103.9">LED29</text>
<text x="176.2" y="106.5">LED2</text>
<text x="224.5" y="103.9">LED10</text>
<text x="225.7" y="106.5">LED6</text>
<text x="271.5" y="106.5">LED18</text>
<text x="272.8" y="103.9">LED10</text>
<text x="319.8" y="103.9">LED25</text>
<text x="321.1" y="106.5">LED23</text>
<text x="106.7" y="112.8">LED31</text>
<text x="106.7" y="110.3">LED32</text>
<text x="173.7" y="109">LED35</text>
<text x="174.9" y="111.5">LED1</text>
<text x="225.7" y="109">LED8</text>
<text x="225.7" y="111.5">LED7</text>
<text x="271.5" y="109">LED17</text>
<text x="272.7" y="111.5">LED8</text>
<text x="321.1" y="111.5">LED22</text>
<text x="321.1" y="109">LED21</text>
<text x="106.7" y="117.9">LED29</text>
<text x="106.7" y="115.4">LED30</text>
<text x="173.7" y="116.6">LED28</text>
<text x="173.7" y="114.1">LED25</text>
<text x="173.7" y="119.2">LED24</text>
<text x="224.5" y="114.1">LED36</text>
<text x="225.7" y="119.2">LED2</text>
<text x="225.7" y="116.6">LED1</text>
<text x="272.7" y="116.6">LED6</text>
<text x="272.7" y="114.1">LED4</text>
<text x="274" y="119.2">LED5</text>
<text x="319.8" y="119.2">LED11</text>
<text x="321" y="116.6">LED4</text>
<text x="321" y="114.1">LED1</text>
<text x="106.7" y="125.5">LED26</text>
<text x="106.7" y="123">LED27</text>
<text x="106.7" y="120.4">LED28</text>
<text x="174.9" y="124.2">LED5</text>
<text x="174.9" y="121.7">LED3</text>
<text x="224.5" y="121.7">LED29</text>
<text x="224.5" y="124.2">LED24</text>
<text x="272.8" y="124.2">LED32</text>
<text x="272.8" y="121.7">LED30</text>
<text x="321.1" y="124.2">LED31</text>
<text x="321.1" y="121.7">LED30</text>
<text x="106.7" y="130.6">LED24</text>
<text x="106.7" y="128.1">LED25</text>
<text x="174.9" y="129.3">LED9</text>
<text x="174.9" y="126.8">LED4</text>
<text x="175" y="131.9">LED10</text>
<text x="224.5" y="126.8">LED25</text>
<text x="225.7" y="131.9">LED4</text>
<text x="225.7" y="129.3">LED3</text>
<text x="271.5" y="131.9">LED14</text>
<text x="272.8" y="126.8">LED31</text>
<text x="272.8" y="129.3">LED16</text>
<text x="319.8" y="129.3">LED20</text>
<text x="321" y="126.8">LED8</text>
<text x="321.1" y="131.9">LED14</text>
<text x="106.7" y="135.7">LED22</text>
<text x="106.7" y="133.1">LED23</text>
<text x="174.9" y="134.4">LED6</text>
<text x="175" y="136.9">LED34</text>
<text x="224.5" y="136.9">LED21</text>
<text x="225.7" y="134.4">LED5</text>
<text x="271.5" y="134.4">LED13</text>
<text x="272.8" y="136.9">LED24</text>
<text x="319.8" y="134.4">LED19</text>
<text x="321.1" y="136.9">LED16</text>
<text x="106.7" y="143.3">LED19</text>
<text x="106.7" y="140.8">LED20</text>
<text x="106.7" y="138.2">LED21</text>
<text x="173.7" y="142">LED36</text>
<text x="173.7" y="139.5">LED30</text>
<text x="224.5" y="139.5">LED23</text>
<text x="224.5" y="142">LED22</text>
<text x="271.5" y="139.5">LED28</text>
<text x="271.5" y="142">LED25</text>
<text x="319.8" y="139.5">LED13</text>
<text x="321.1" y="142">LED33</text>
<text x="106.7" y="148.4">LED17</text>
<text x="106.7" y="145.8">LED18</text>
<text x="173.7" y="149.6">LED13</text>
<text x="173.7" y="147.1">LED12</text>
<text x="175" y="144.6">LED11</text>
<text x="224.5" y="144.6">LED28</text>
<text x="224.5" y="147.1">LED27</text>
<text x="224.5" y="149.6">LED26</text>
<text x="272.8" y="149.6">LED33</text>
<text x="272.8" y="147.1">LED20</text>
<text x="272.8" y="144.6">LED19</text>
<text x="321.1" y="147.1">LED12</text>
<text x="322.2" y="149.6">LED5</text>
<text x="322.2" y="144.6">LED3</text>
<text x="106.7" y="156">LED14</text>
<text x="106.7" y="153.5">LED15</text>
<text x="106.7" y="150.9">LED16</text>
<text x="173.7" y="154.7">LED18</text>
<text x="173.7" y="152.2">LED17</text>
<text x="224.5" y="154.7">LED16</text>
<text x="224.5" y="152.2">LED15</text>
<text x="271.5" y="154.7">LED12</text>
<text x="272.8" y="152.2">LED15</text>
<text x="319.8" y="152.2">LED15</text>
<text x="319.8" y="154.7">LED10</text>
<text x="106.7" y="161.1">LED12</text>
<text x="106.7" y="158.5">LED13</text>
<text x="175" y="159.8">LED32</text>
<text x="176.2" y="157.3">LED8</text>
<text x="224.5" y="159.8">LED30</text>
<text x="224.5" y="157.3">LED18</text>
<text x="271.5" y="159.8">LED29</text>
<text x="271.5" y="157.3">LED11</text>
<text x="321.1" y="157.3">LED32</text>
<text x="321.1" y="159.8">LED27</text>
<text x="106.7" y="166.2">LED10</text>
<text x="106.7" y="163.6">LED11</text>
<text x="173.7" y="167.4">LED21</text>
<text x="175" y="162.3">LED33</text>
<text x="175" y="164.9">LED31</text>
<text x="224.5" y="162.3">LED35</text>
<text x="224.5" y="164.9">LED34</text>
<text x="224.5" y="167.4">LED17</text>
<text x="271.5" y="162.3">LED27</text>
<text x="271.5" y="164.9">LED26</text>
<text x="272.8" y="167.4">LED36</text>
<text x="321" y="167.4">LED9</text>
<text x="321.1" y="162.3">LED28</text>
<text x="321.1" y="164.9">LED26</text>
<text x="106.7" y="173.8">LED7</text>
<text x="106.7" y="171.2">LED8</text>
<text x="106.7" y="168.7">LED9</text>
<text x="173.7" y="170">LED23</text>
<text x="173.7" y="172.5">LED22</text>
<text x="224.5" y="172.5">LED20</text>
<text x="224.5" y="170">LED19</text>
<text x="272.8" y="170">LED35</text>
<text x="272.8" y="172.5">LED34</text>
<text x="321" y="170">LED7</text>
<text x="321" y="172.5">LED6</text>
<text x="106.7" y="178.9">LED5</text>
<text x="106.7" y="176.3">LED6</text>
<text x="173.7" y="177.6">LED20</text>
<text x="174.9" y="175">LED7</text>
<text x="224.5" y="177.6">LED33</text>
<text x="224.5" y="175">LED31</text>
<text x="272.7" y="175">LED2</text>
<text x="272.7" y="177.6">LED1</text>
<text x="319.8" y="177.6">LED18</text>
<text x="319.8" y="175">LED17</text>
<text x="106.7" y="183.9">LED3</text>
<text x="106.7" y="181.4">LED4</text>
<text x="173.7" y="180.1">LED19</text>
<text x="173.7" y="185.2">LED16</text>
<text x="173.7" y="182.7">LED14</text>
<text x="224.5" y="180.1">LED32</text>
<text x="224.5" y="185.2">LED14</text>
<text x="224.5" y="182.7">LED12</text>
<text x="271.5" y="185.2">LED23</text>
<text x="271.5" y="182.7">LED22</text>
<text x="272.7" y="180.1">LED3</text>
<text x="321" y="180.1">LED2</text>
<text x="321.1" y="185.2">LED35</text>
<text x="321.1" y="182.7">LED34</text>
<text x="106.7" y="189">LED1</text>
<text x="106.7" y="186.5">LED2</text>
<text x="173.7" y="187.7">LED15</text>
<text x="224.5" y="187.7">LED13</text>
<text x="271.5" y="187.7">LED21</text>
<text x="321.1" y="187.7">LED36</text>
</g>
<g font-size="2.1" fill="#840000">
<text x="301" y="267.8">Ancillary Amalgamation</text>
<text x="301" y="273.5">File: LEDs.sch</text>
<text x="301" y="270.8">Sheet: /LEDs/</text>
<text x="301" y="280.9">Size: A3</text>
<text x="323" y="280.9">Date:</text>
<text x="386" y="280.9">Rev: FF3</text>
<text x="301" y="283.7">KiCad E.D.A. eeschema 4.0.6</text>
<text x="386" y="283.7">Id: 2/7</text>
</g>
<g font-size="1.8" fill="#840000">
<text x="35" y="11.7">1</text>
<text x="85" y="11.7">2</text>
<text x="135" y="11.7">3</text>
<text x="185" y="11.7">4</text>
<text x="235" y="11.7">5</text>
<text x="285" y="11.7">6</text>
<text x="335" y="11.7">7</text>
<text x="385" y="11.7">8</text>
<text x="10.4" y="35.7">A</text>
<text x="408.4" y="35.7">A</text>
<text x="10.4" y="85.7">B</text>
<text x="408.4" y="85.7">B</text>
<text x="100.6" y="100.1">35</text>
<text x="65.1" y="106.5">41</text>
<text x="100.6" y="107.7">32</text>
<text x="100.6" y="105.2">33</text>
<text x="100.6" y="102.7">34</text>
<text x="65.1" y="109">42</text>
<text x="100.6" y="112.8">30</text>
<text x="100.6" y="110.3">31</text>
<text x="100.6" y="117.9">28</text>
<text x="100.6" y="115.4">29</text>
<text x="65.1" y="120.4">37</text>
<text x="100.6" y="125.5">25</text>
<text x="100.6" y="123">26</text>
<text x="100.6" y="120.4">27</text>
<text x="100.6" y="130.6">23</text>
<text x="100.6" y="128.1">24</text>
<text x="10.4" y="135.7">C</text>
<text x="100.6" y="135.7">21</text>
<text x="100.6" y="133.1">22</text>
<text x="408.4" y="135.7">C</text>
<text x="65.1" y="140.8">36</text>
<text x="100.6" y="138.2">20</text>
<text x="100.6" y="143.3">18</text>
<text x="100.6" y="140.8">19</text>
<text x="100.6" y="148.4">15</text>
<text x="100.6" y="145.8">16</text>
<text x="100.6" y="156">12</text>
<text x="100.6" y="153.5">13</text>
<text x="100.6" y="150.9">14</text>
<text x="65.1" y="161.1">40</text>
<text x="100.6" y="161.1">10</text>
<text x="100.6" y="158.5">11</text>
<text x="101.1" y="166.2">8</text>
<text x="101.1" y="163.6">9</text>
<text x="101.1" y="173.8">5</text>
<text x="101.1" y="171.2">6</text>
<text x="101.1" y="168.7">7</text>
<text x="101.1" y="178.9">3</text>
<text x="101.1" y="176.3">4</text>
<text x="10.4" y="185.7">D</text>
<text x="101.1" y="183.9">1</text>
<text x="101.1" y="181.4">2</text>
<text x="408.4" y="185.7">D</text>
<text x="100.6" y="189">43</text>
<text x="100.6" y="186.5">44</text>
<text x="82.3" y="196.6" transform="rotate(-90 82.3 196.6)">17</text>
<text x="84.8" y="196.6" transform="rotate(-90 84.8 196.6)">39</text>
<text x="10.4" y="235.7">E</text>
<text x="408.4" y="235.7">E</text>
<text x="10.5" y="285.7">F</text>
<text x="35" y="286.7">1</text>
<text x="85" y="286.7">2</text>
<text x="135" y="286.7">3</text>
<text x="185" y="286.7">4</text>
<text x="235" y="286.7">5</text>
<text x="285" y="286.7">6</text>
<text x="335" y="286.7">7</text>
<text x="385" y="286.7">8</text>
<text x="408.5" y="285.7">F</text>
</g>
<g font-size="1.8" fill="#008484">
<text x="171.9" y="62">+3V3</text>
<text x="221.4" y="62">+3V3</text>
<text x="269.7" y="62">+3V3</text>
<text x="318" y="62">+3V3</text>
<text x="175.1" y="71.4">R202</text>
<text x="224.6" y="71.4">R203</text>
<text x="272.9" y="71.4">R204</text>
<text x="321.2" y="71.4">R205</text>
<text x="81.7" y="74.7">+3V3</text>
<text x="174.9" y="72.9">0R</text>
<text x="186" y="76.4">C203</text>
<text x="224.4" y="72.9">0R</text>
<text x="235.6" y="76.4">C204</text>
<text x="272.7" y="72.9">0R</text>
<text x="283.8" y="76.4">C205</text>
<text x="320.9" y="72.9">0R</text>
<text x="332.1" y="76.4">C206</text>
<text x="186" y="80.2">22uF</text>
<text x="235.5" y="80.2">22uF</text>
<text x="283.7" y="80.2">22uF</text>
<text x="332" y="80.2">22uF</text>
<text x="91.8" y="89.1">1uF</text>
<text x="92" y="85.3">C201</text>
<text x="99.6" y="89.1">0.1uF</text>
<text x="99.7" y="85.3">C202</text>
<text x="183.5" y="87.1">GND</text>
<text x="233" y="87.1">GND</text>
<text x="281.3" y="87.1">GND</text>
<text x="329.5" y="87.1">GND</text>
<text x="89.5" y="96">GND</text>
<text x="97.1" y="96">GND</text>
<text x="69" y="101.1">U201</text>
<text x="91.8" y="101">Out36</text>
<text x="70.9" y="107.4">SDA</text>
<text x="84.5" y="103.8" transform="rotate(-90 84.5 103.8)">VCC</text>
<text x="91.8" y="106.1">Out34</text>
<text x="91.8" y="103.5">Out35</text>
<text x="70.9" y="109.9">SCL</text>
<text x="91.8" y="113.7">Out31</text>
<text x="91.8" y="111.2">Out32</text>
<text x="91.8" y="108.6">Out33</text>
<text x="91.8" y="118.8">Out29</text>
<text x="91.8" y="116.2">Out30</text>
<text x="70.9" y="121.3">AD</text>
<text x="91.8" y="123.9">Out27</text>
<text x="91.8" y="121.3">Out28</text>
<text x="57.7" y="126.5">GND</text>
<text x="91.8" y="131.5">Out24</text>
<text x="91.8" y="128.9">Out25</text>
<text x="91.8" y="126.4">Out26</text>
<text x="51.3" y="135.6">+3V3</text>
<text x="91.8" y="136.6">Out22</text>
<text x="91.8" y="134">Out23</text>
<text x="70.9" y="141.6">SDB</text>
<text x="91.8" y="139.1">Out21</text>
<text x="91.8" y="141.6">Out20</text>
<text x="79" y="144.3">IS31FL3236</text>
<text x="91.8" y="149.3">Out17</text>
<text x="91.8" y="146.7">Out18</text>
<text x="91.8" y="144.2">Out19</text>
<text x="91.8" y="154.3">Out15</text>
<text x="91.8" y="151.8">Out16</text>
<text x="70.9" y="162">R_EXT</text>
<text x="91.8" y="162">Out12</text>
<text x="91.8" y="159.4">Out13</text>
<text x="91.8" y="156.9">Out14</text>
<text x="91.8" y="167">Out10</text>
<text x="91.8" y="164.5">Out11</text>
<text x="56.9" y="171.9">5.6k</text>
<text x="57" y="170.4">R201</text>
<text x="92.7" y="172.1">Out8</text>
<text x="92.7" y="169.6">Out9</text>
<text x="92.7" y="179.7">Out5</text>
<text x="92.7" y="177.2">Out6</text>
<text x="92.7" y="174.7">Out7</text>
<text x="53.9" y="182.4">GND</text>
<text x="92.7" y="184.8">Out3</text>
<text x="92.7" y="182.3">Out4</text>
<text x="83.2" y="190.8" transform="rotate(-90 83.2 190.8)">GND</text>
<text x="85.7" y="190.8" transform="rotate(-90 85.7 190.8)">GND</text>
<text x="92.7" y="189.9">Out1</text>
<text x="92.7" y="187.4">Out2</text>
<text x="81.9" y="207.8">GND</text>
</g>
<text font-size="1.8" fill="#840084" x="83.6" y="96.3" transform="rotate(-90 83.6 96.3)">38</text>
</svg>
